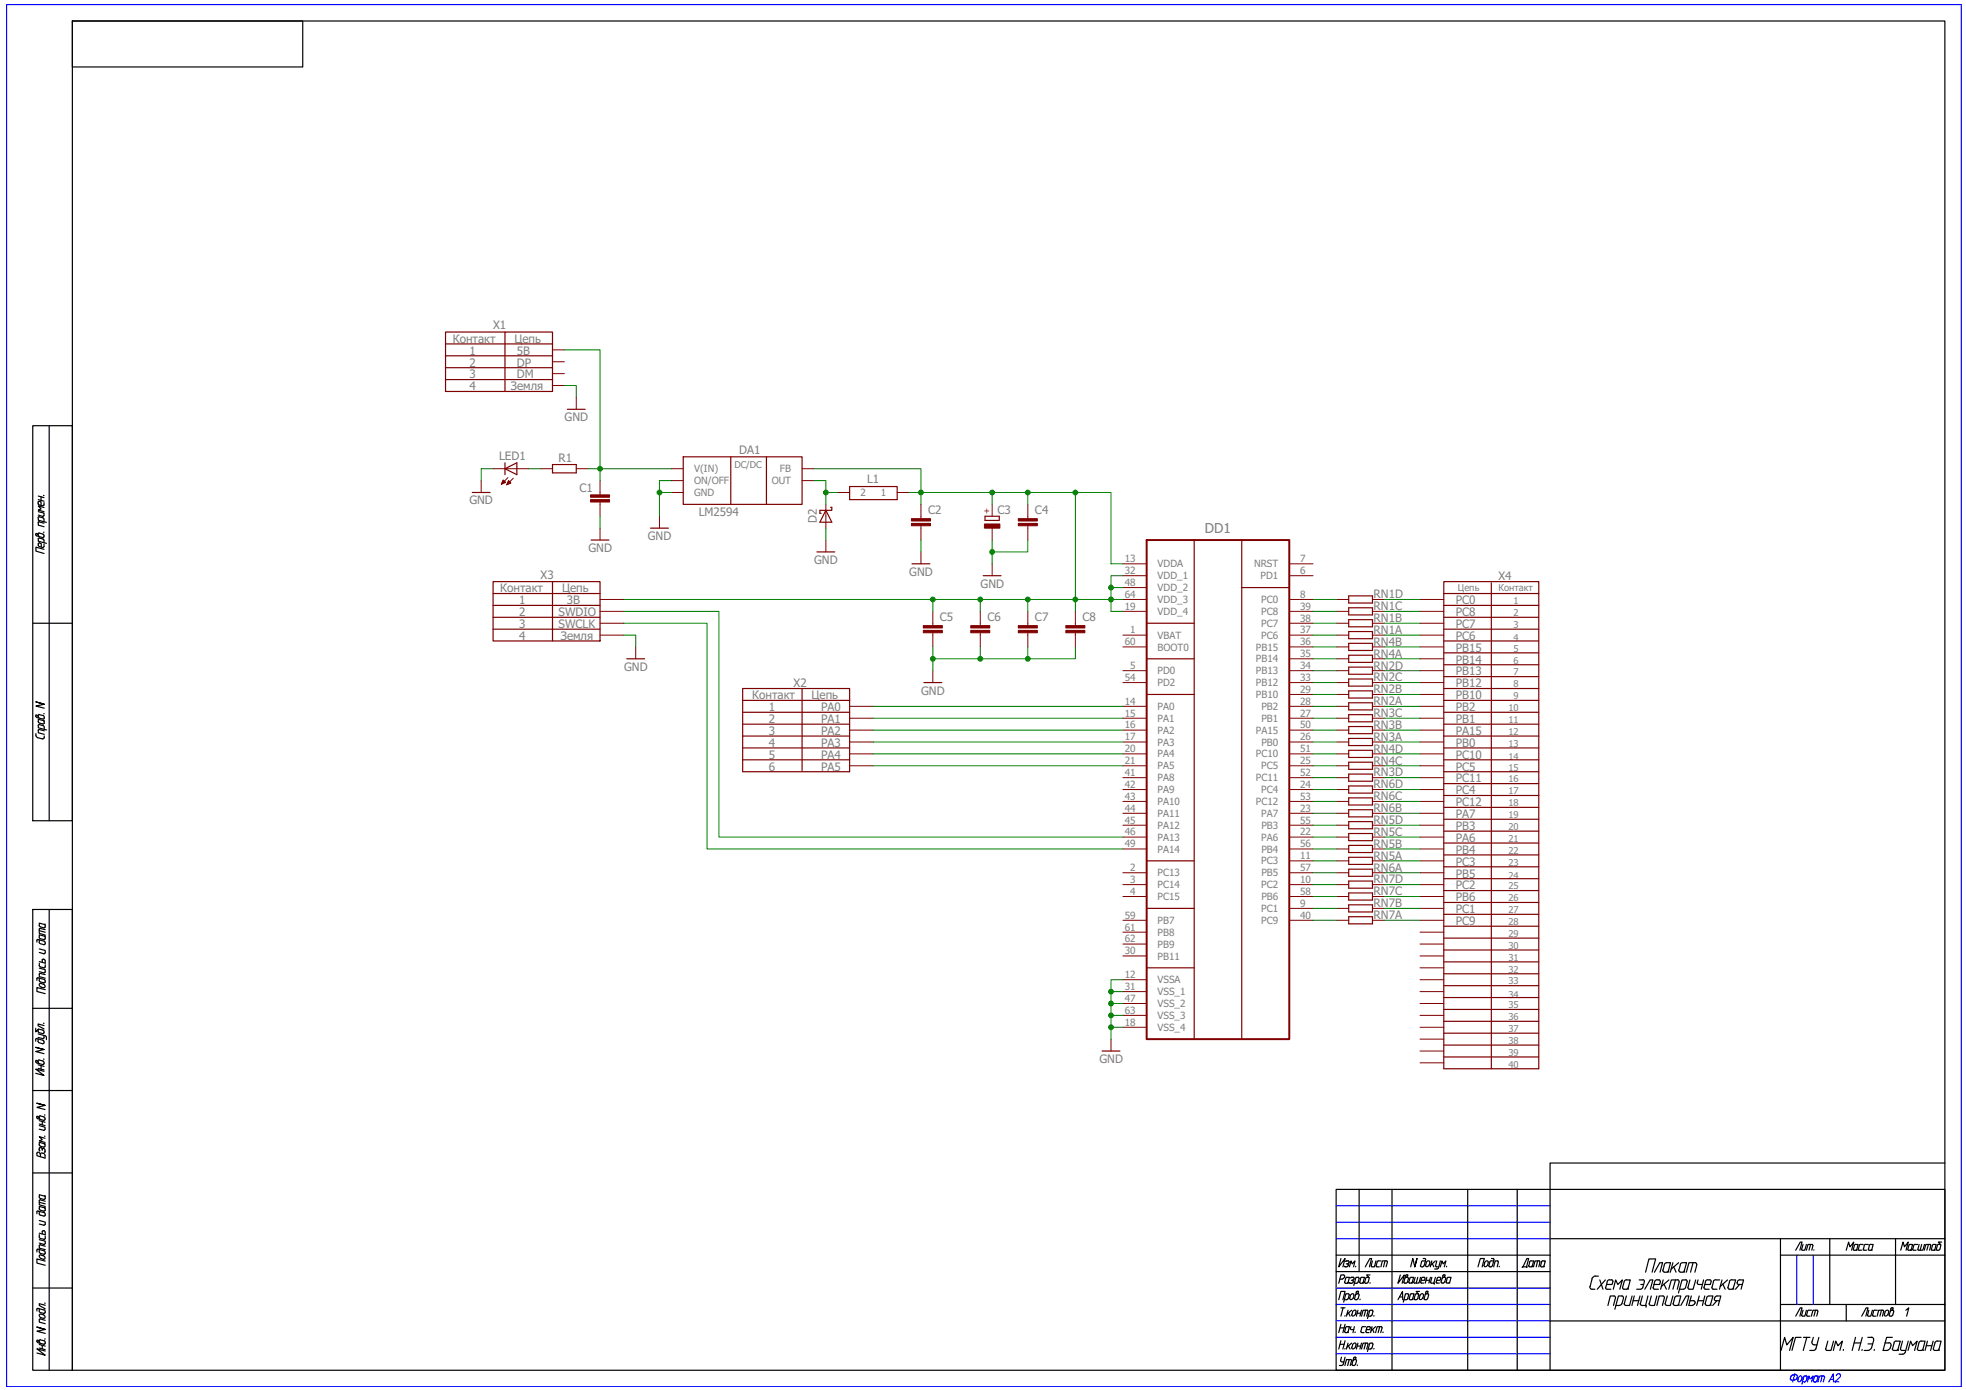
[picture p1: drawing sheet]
<svg xmlns="http://www.w3.org/2000/svg" width="420mm" height="297mm" viewBox="0 0 420 297" stroke-linecap="round" stroke-linejoin="round" font-family="sans-serif">
<!-- layer: 0 -->
<g fill="none" stroke="#00f" stroke-width=".25">
<path d="M1.4 1h417.8v295.3h-417.8zM285.6 257.7h45.7M285.6 261.2h45.7M285.6 264.7h45.7M285.6 275.3h45.7M285.6 278.8h45.7M384 268.2v10.6M387.5 268.2v10.6M285.6 282.3h45.7M285.6 285.8h45.7M285.6 289.3h45.7M382.9 294.9l-.3-.2v-.1a.72 .72 0 0 1 .9-.8l.1-.2-.5 1.7"/>
<path d="M382.9 294.9h.7M383.5 293.8h.5l.1 .3M384 294.5l-.5 .4M384.1 294.2l-.1 .4M385 294.9a.44 .44 0 0 1-.3 .3 .44 .44 0 0 1-.5-.1v-.2M385.1 294.4l-.1-.3a.51 .51 0 0 0-.7 .3l-.1 .5M385.1 294.4l-.1 .5M386 295.1l-.2 .2h-.6M386 294l.2 .3M386.1 294h-.6l-.4 1.8M386.2 294.3l-.2 .8M386.3 295.3l.3-1.3 .3 .7 .6-.7-.3 1.3"/>
<path d="M387.5 295l.2 .3h.4M388 294l-.3 .3-.2 .8M388 294h.5l-.2 1.2M388.1 295.3l.1-.1 .1 .1M389.4 294l-.3 1.3M389.7 294l.2 .3M389.7 294h-.9l-.3 1.3M389.9 294.3l-.2 1M390.8 295.3l1-1.7 .1 1.7M391.2 294.8h.6M392.4 294a.48 .48 0 0 1 .4-.4 .48 .48 0 0 1 .5 .2l-.1 .5-1.1 1h.9"/>
</g>
<g fill="none" stroke="#000" stroke-width=".25">
<path d="M15.5 4.5h400.1v288.3h-400.1zM15.5 4.5h49.2v9.8h-49.2zM7 91h8.5v84.4h-8.5zM10.5 91v84.4M7.7 114.2v.1M7.9 114.1l-.2-.1-.1 .1M8 114.1l.4 .5M8.1 114.1l.3-.2 .9 .3 .1 .2-.1 .4-1.5-.3-.2-.2M8.1 110.6l.3-.2 .9 .3 .1 .2M8.1 107.3l.1-.1h.6v.8M8.1 107.6l.3 .3M8.2 116.5l.2 .3"/>
<path d="M8.2 110.7v.5l1.7 .4M8.2 111.7v.5l1.2 .4M8.2 109.3l1.2 .3v.5l-.3 .2M8.2 106.8l1.2 .3M8.2 107.3v.3M8.2 114.1v.2M8.2 116.2v.3M8.2 110.1l1 .3M8.2 106l1.2 .3M8.4 111.5l-.3 .2M8.4 111.5l1 .3M8.4 107.9l.8 .2"/>
<path d="M8.4 116l-.2 .2M8.4 116l.4 .2v.7M8.8 106.2v.7M9.3 113.7h.1M9.3 105.9h.1M9.4 115.5l-.1-.3-.9-.2-.2 .1v.6l1.7 .4M9.4 107.9l-.3 .2M9.4 117.4l-1.7-.5v.9l1.7 .5M9.4 116.3l-.1 .7-.9-.2M9.4 108.5l-1.2-.4 .6 .7-.6 .2 1.2 .3M9.4 107.4v.5M9.4 111v.5"/>
<path d="M9.4 115.5v.5M7 133.2h8.5M7.6 153l.2 .3M7.7 157.1l.3 .5M7.7 153v.1M7.7 156.8v.3M7.8 153.3l1.4 .3 .2-.2M7.9 152.9l-.2-.1-.1 .1M8 152.9l.4 .6M8.2 156.1l.2-.2 1.1 .3M8.2 154.2l.2 .3M8.2 156.1v.5l1.3 .3"/>
<path d="M8.2 152.9v.3M8.4 152.7l-.2 .2M8.4 152.7l.8 .2 .2 .3M9.3 152.5h.2M9.3 154l-1.1-.3v.5M9.4 157.6l-.1 .3-1.2-.3M9.4 154.5l-.2 .2-.8-.2M9.4 153.9l-.1 .1 .1 .2M9.5 155.9l-.2-.8-1.1-.2v.6l1.8 .5M9.5 150.5l-1.8-.5 1.8 .5-1.8 .4 1.8 .4M9.5 153.2v.3M9.5 154.2v.4"/>
<path d="M9.5 157.3v.3M7 194.4h8.5v98.4h-8.5zM8.4 197.7l.2 .4M8.4 198.9l1.3 .3M8.6 198.4l-.2 .2v.9l1.3 .3M8.7 198.4l1 .3M9.5 197.6l-1.1-.3v.5M9.6 198.1l-.2 .2-.7-.2M9.6 200h-.1l.1 .2M9.6 197.5h-.1l.2 .6M10.5 194.4v98.4M7 215.5h8.5"/>
<path d="M7.6 219.8v.7l.7-.6 .8 .2 .3 .3M7.9 209.1l.2-.1 1.3 .3 .2 .3M7.9 201l.2-.2 1.3 .3 .2 .3M7.9 201v.3M7.9 209.1v.4M8.2 219.9l-.1 .5M8.4 201.3l.2 .4M8.4 206.9l1.3 .3v.5M8.4 202.8l1.3 .3v.5M8.4 209v.7l.2 .1M8.4 207.6l1 .3 .2-.2M8.4 205.8v.6l.2 .2"/>
<path d="M8.4 203.5l1 .3 .2-.2M8.4 200.8v.5M8.6 208l-.2 .2v.5l1.3 .3M8.7 208l1 .3M8.7 201.7l.7 .2M9.3 210.3a.44 .44 0 0 1 .3 .3 .44 .44 0 0 1-.1 .5l-.2-.1M9.3 205l-.3 .2v.5M9.3 210.3l-.6-.1-.3 .1a.51 .51 0 0 0 .4 .6l.5 .2M9.3 218.7h.1M9.3 205l.3 .3M9.4 219.2l-1.3-.4v.4l1.3 .7M9.5 200.1l-1.1-.3v.6l.2 .2"/>
<path d="M9.6 209.8l-.2 .2-.7-.2M9.6 206.6l-.2 .2-.7-.2M9.6 201.7l-.2 .2M9.6 200.6l-.2 .2-.7-.2M9.7 211.5l-1.8-.5v.9l1.8 .4M9.7 200.2v.4M9.7 201.4v.3M9.7 205.3v.5l-1.3-.3M9.7 206.2v.4M9.7 209.6v.2M7 233h8.5M7.6 222.1v.4"/>
<path d="M7.6 226.8v.1M7.6 226.9l.2 .2M7.8 227.2l1.3 .3 .3-.2M7.8 238.7l.3-.1 .5 .6M7.8 238.8l.3 .3 1.3 .3 .2-.2M7.9 221.9l-.3 .2M7.9 238.7v.1M7.9 222l1.3 .3M7.9 226.7l-.2-.1-.1 .1M8 226.7l.4 .6M8.1 220.4l.1 .2 1 .3 .2-.2M8.1 228.3l1.3 .3"/>
<path d="M8.1 222l.1 .6 .2 .2M8.1 221.7l1 .2 .3-.2M8.1 220.9l1.6 .4 .2 .3M8.1 227.5l1.3 .4M8.1 226.7v.3M8.3 238.6l.3-.1 .8 .2 .2 .1v.4M8.4 226.5l-.3 .2M8.4 238.6v.3M8.4 239.5l1.2 .3M8.4 222.8l.8 .3M8.4 226.5l.8 .2M8.8 227.7v.8"/>
<path d="M9 239.6v.8M9.1 226.7l.3 .3M9.1 222.3l.3 .3-.1 .4h-.2M9.3 226.3l.1 .1M9.4 228.9l-1.8-.4 1.8 1.3-1.8-.4M9.4 224.3l-1.8-.5 1.8 .5-1.8 .4 1.8 .5M9.4 220.5v.2M9.4 221.3v.5M9.4 227.1v.2M9.5 238.3h.1M9.6 236.2l-1.7-.4 1.7 .4-1.7 .4 1.7 .5M9.9 221.7v.5"/>
<path d="M7 250.7h8.5M7.9 246.5v-.2a.44 .44 0 0 1 .5 0 .44 .44 0 0 1 .2 .4M7.9 259v.4M7.9 246.5v.5l1.7 .5v-.5M8.1 258.8l-.2 .2M8.1 258.8l1.3 .3 .2 .3M8.4 258.3l.2 .3M8.4 245.7l.1 .3M8.4 240.5l1.2 .4v.5M8.4 240.2l1.2 .3M8.4 258.9v.6l.2 .2M8.4 241.3l.9 .2 .3-.2"/>
<path d="M8.4 245.4v.3M8.4 256.9l1.3 .4M8.7 256.1l.7 .2M8.8 245.3l.2 .3M8.8 245.3h-.3l-.1 .1M9 246.4l-.3 .1v.7M9 246.4l.3 .1M9.3 246.4l.3 .5M9.5 242.8h.1M9.5 244.4l-1.1-.3v.6l.2 .2M9.5 258.1l.2 .6M9.5 258.1l-1.1-.3v.5"/>
<path d="M9.5 255.6l-1.1-.3v.6l.2 .2M9.6 245.7l-.1-.2-.4-.1-.1 .4M9.6 244.3l-.1 .1 .1 .2M9.6 245.8l-.1 .4M9.6 244.6l-.1 .5-.8-.2M9.6 243.2l-1.2-.3 .6 .6-.6 .3 1.2 .3M9.6 259.7l-.2 .2-.7-.2M9.6 258.6l-.2 .2-.7-.2M9.6 256.1l-.2 .2M9.6 258l-.1 .1M9.6 255.5l-.1 .1 .2 .5M9.7 256.7l-1.1-.3-.2 .2v.9l1.3 .3"/>
<path d="M9.7 259.5v.2M285.6 254.2h130v38.6h-130zM290.5 254.2v17.5M297.5 254.2v38.6M313.7 254.2v38.6M324.2 254.2v38.6M415.6 248.5h-84.3v44.3M7 275.3h8.5M7.9 279.8l.2-.2 1.3 .4M7.9 267.2v.3M7.9 279.8v.4M8.1 266.9l-.2 .2"/>
<path d="M8.1 267l1.3 .3M8.4 266.2l.2-.2 1.1 .3M8.4 267.5l.2 .3M8.4 264.3l.2 .3M8.4 266.2v.5l1.3 .3M8.4 264.9l1.3 .3v.5M8.4 260.8l1.3 .4v.5M8.4 279.7v.6l.2 .2M8.4 265.6l1 .3 .2-.2M8.4 263.8v.5M8.4 267v.5M8.4 261.6l1 .2"/>
<path d="M8.7 268.2l-.3 .1a.51 .51 0 0 0 .4 .6M8.8 268.2l.5 .2M8.8 268.9l.5 .2M9.3 268.3a.44 .44 0 0 1 .3 .3 .44 .44 0 0 1-.1 .5h-.2M9.3 263l-.3 .2v.5M9.3 263h.1M9.4 279.9l.2 .3M9.4 267.3l.2 .3M9.4 263l.2 .3M9.5 278.5h.2M9.6 267.8l-.2 .2-.7-.2M9.6 264.7l-.2 .2-.7-.2"/>
<path d="M9.6 261.6l-.2 .2M9.7 278.9l-1.3-.3v.4l1.3 .7M9.7 269.5l-1.8-.5v.9l1.8 .5M9.7 263.4v.5l-1.3-.4M9.7 264.2v.5M9.7 267.6v.3M285.6 268.2h45.7M285.6 271.7h45.7M286.1 277.7l.5-1.7h.9l-.5 1.7M286.4 273.3h.5M286.6 268.9l-.5 1.8 1.4-1.8-.5 1.8M286.6 279.5h.9"/>
<path d="M287 279.5l-.4 1.8M287.1 272.5h-.5l-.5 1.7M287.1 272.4l.2 .1v.3M287.3 272.9l-.5 .4M287.3 277.7h.5M287.4 273.9l.2 .3M287.4 272.8l-.1 .2M287.5 274.2h.4M287.6 273.2l.1-.2h.7l-.3 1.1M287.6 273.2l-.2 .8M287.6 269.6l.5-.2 .2 .3M287.7 270.1h.3"/>
<path d="M288 270.1l.2 .2M288.1 274.1l-.2 .1M288.1 274.1l.1 .1M288.1 280l-.3 1.3M288.1 276.5l.2 .2M288.1 276.5h-.5l-.4 1.8M288.2 270.3l-.4 .4-.5-.1M288.3 276.7l-.3 .9-.2 .1M288.3 269.7l-.3 .4M288.4 274.1l.2 .1M288.4 270.7l.3-1.2 .3 .6 .6-.6-.3 1.2M288.6 276.9l-.1 .5v.3a.51 .51 0 0 0 .7-.4"/>
<path d="M288.6 274.2h.3M288.8 273.6h.3M288.9 280l-1.1 .9M288.9 272.9l-.3 .2M289 273h.2M289 273.6l.2 .2M289.2 274l-.3 .2M289.2 272.9l.2 .3M289.2 273.9v.1M289.3 276.8l-.1-.3a.51 .51 0 0 0-.6 .4M289.3 273.3l-.3 .3M289.4 276.9l-.2 .5"/>
<path d="M289.4 273.2v.1M289.4 274.2h.6M289.5 277.5l.2 .2M289.7 277.7h.3M289.7 270.6v.1M290 276.5h.3M290.2 280l-.3 1.3M290.2 274l-.3 .2M290.2 277.5l-.3 .2M290.2 276.2l.1-.2-.5 .1-.3 1.4M290.2 272.9l.2 .3M290.2 276.5l.2 .2"/>
<path d="M290.3 276.3l-.6 .3M290.3 273h-.5l-.5 1.7M290.5 276.7l-.2 .8M290.5 273.2l-.2 .8M290.6 273.9l.2 .3M290.7 277.6l-.1 .1M290.8 274.2h.3M290.8 273.2l-.2 .8M291 280l-.4 1.3M291 272.9l-.3 .3M291.1 273h.5l-.3 1.1M291.3 274.1l-.2 .1"/>
<path d="M291.3 274.1l.1 .1M291.6 273.9l.2 .3M291.8 270.7l.9-1.8h.4l-.4 1.8M291.8 274.2h.3M291.9 273.2l-.3 .8M291.9 280l-.4 1.3M292.1 280l.2 .2-.2 1.1M292.2 280h-.9l-.3 1.3M292.6 273h-.6l-.2 .2M292.8 272.5h-.7l.5 .6-.2 .9-.3 .2M292.8 274.1v.1M293.2 280l.2 .2-.2 .8"/>
<path d="M293.2 280h-.5l-.5 1.8M294.1 269.5l-.4 1.2-.6-.1 .2-1.1M294.1 270.4l.2 .3h.5M294.3 269.7l-.2 .8M295.1 269.5h-.6l-.2 .2M296 269.5l-.3 1.2M296.5 269.7l-.2-.2h-.9l-.3 1.2M296.5 269.7l-.3 1M298.8 277.7l.9-1.7 .1 1.7M299.1 277.2h.6M299.3 272.5l-.5 1.7 1.3-1.7-.5 1.7M300 273.9l.2 .3h.4l.2-.2"/>
<path d="M300 277.7h.5M300.5 273h.4l.1 .2M300.6 272.5h.2M300.6 272.4l-.2 .2-.4 1.4M300.8 272.4l.1 .1-.1 .2M300.8 272.8l-.6 .3M300.8 276.5l.2 .2M300.9 276.5h-.5l-.5 1.8M301 273.2l-.2 .8M301 276.7l-.2 .9-.3 .1M301.1 273.9l.2 .3h.3M301.2 277.5l.2 .2"/>
<path d="M301.3 273.2l-.2 .8M301.3 277.7h.4M301.4 276.7l-.2 .8M301.5 270.7l.4-1.8 .5 1.8 .4-1.8-.4 1.8M301.6 272.9l-.3 .3M301.6 274.2l.2-.2 .1 .2M301.6 273h.5l-.3 1.1M301.7 276.5l-.3 .2M301.7 276.5h.5l-.3 1.1M301.9 277.6l-.2 .1M301.9 277.6l.1 .1M302.2 277.5l.2 .2"/>
<path d="M302.4 277.7h.3M302.4 273l-.3 1M302.4 276.7l-.2 .8M302.7 276.5l-.3 .2M302.7 276.5h.3M303 276.5h.1M303 273l-.3 1.2M303.4 276h-.7l.5 .6-.2 .9-.3 .2M303.5 276.9l-.2 .5 .1 .3a.51 .51 0 0 0 .7-.4M303.6 273l-.4 1.2h-.9l-.2-.3M303.6 273.9l.2 .3h.5M303.8 269.7l-.2 .7 .2 .3"/>
<path d="M303.8 273.2l-.2 .8M303.8 270.7h.3M304.1 268.9h.4M304.2 276.8l-.1-.3a.51 .51 0 0 0-.7 .4M304.2 276.9l-.1 .5M304.3 277.5l.2 .2M304.3 272.9l.3 .3-.1 .4h-.8M304.4 273h-.4l-.2 .2M304.5 268.9l.2 .3M304.6 277.7h.2M304.6 269.5h-.6l-.2 .2M304.7 270.3l.1-.5a.44 .44 0 0 1 .3-.3 .44 .44 0 0 1 .5 .1l-.2 .7"/>
<path d="M304.7 269.2l-.4 1.3-.3 .2M304.7 276.1l.5-.1-.1 .2M304.7 276.1l-.4 1.4M304.8 273.6h.7M304.9 276.5h.3M304.9 273l-.3 1.2M305.1 277.5l-.3 .2M305.1 276.5l.2 .2M305.1 276.3l-.5 .3M305.3 276.7l-.2 .8M305.4 270.3a.44 .44 0 0 1-.3 .3 .44 .44 0 0 1-.4-.1v-.2M305.7 273l-.3 1.2"/>
<path d="M305.7 273.9l.2 .3h.6v.2M306 273l-.3 1M306 269.5l-.3 1.2M306.1 270l.3 .7M306.6 271.2h.5M306.8 273l-.4 1.2M306.8 269.5l-1 .8M306.9 273.9l.2 .3M307.1 269.5l-.3 1.1 .7 .1M307.1 274.2h.5M307.1 273.2l-.2 .8M307.4 272.9l-.3 .3"/>
<path d="M307.5 273h.3v.6h-.7M307.8 269.5l-.4 1.4-.3 .3M307.8 270.7l.4-1.2 .2 .6 .6-.6-.3 1.2M308 273.9l.2 .3M308.4 272.6l-.4 1.3M308.5 273h.3M308.6 272.5h.1M308.6 272.4l-.3 .2M308.7 272.4l.1 .1-.1 .2M308.7 273.9l-.1 .2-.4 .1M308.7 272.9l.2 .3M308.8 272.8l-.6 .3"/>
<path d="M309 273.2l-.2 .7M309 273.9l.2 .3h.4l.2-.2M309.2 270.6l-.1 .1M309.3 273.2l-.2 .7M309.5 272.9l-.3 .3M309.6 273h.5l-.3 1.1M309.7 274l.1 .2M315.9 270.7l.5-1.8h.8l-.4 1.8M317.9 270.3a.44 .44 0 0 1-.3 .3 .44 .44 0 0 1-.4-.1l.1-.7a.44 .44 0 0 1 .3-.3 .44 .44 0 0 1 .4 .1l-.1 .7M318.2 270.4v.2l.5 .1 .2-.2M318.4 269.7l-.2 .8M318.7 269.4l-.3 .3"/>
<path d="M318.7 269.5h.5M318.7 268.9h.4M319.1 268.9l.2 .3M319.3 269.2l-.3 1.3M320 269.4l.2 .3M320.1 269.5h-.6l-.3 1.2M320.2 269.7l-.2 1M320.4 270.6v.1M331.3 264.7h84.3M340.2 275.5h.6M341 272.7l-.7 .3-.5 1.9a.4 .4 0 0 0 .4 .6M341 272.7h.6"/>
<path d="M341.9 273.5l.7 2M343.1 273.5l-1.8 2M343.1 275.1l.1 .3 .2 .1M343.5 275.5h.8M343.6 279l.5-2.1h.8l.3 .3v.2l-.4 1.6M344 273.5l-.5 .4-.3 1.2M344 273.5h.6l.1 .4M344.7 273.9l-.2 .6h-1.2M344.8 275.5l.5-2 .5 1 .9-1-.5 2M345.3 279h.8M346.6 276.9l.2 .1 .1 .4M346.6 278.5l-.5 .4"/>
<path d="M346.7 276.9h-.8l-.8 2.9M347 277.4l-.4 1.2M347.1 275.5h.6M347.1 278.5l.1 .4h.2M347.6 276.9l-.5 1.7M347.9 275.3l.2 .2M347.9 275.3l-.2 .2M348 275.3l.4-1.8h-1l-.3 .4-.3 1.2 .1 .3 .2 .1M348.8 276.9l-.6 2.1h-.8M349 278h1.2M349.3 276.9l-.5 2.1M349.8 275.5h.8"/>
<path d="M350.3 273.5h.8l.3 .2-.3 1.4-.5 .4M350.5 276.9l-.6 2.1M350.5 278.5l.2 .4h.1M350.7 274.5h.6M350.9 279h.9v.4M351 276.9l-.4 1.7M351.5 275.5l1.2-2h.5l-.5 2M351.7 271.9l.7-2.9h1.4l-.7 2.9M352.2 276.9l-.5 2.1M352.4 278.5l.2 .4h.1M352.9 276.9l-.4 1.7M353.3 275.1l.1 .3 .2 .1"/>
<path d="M353.6 271.9l1.1-2.1h.6l-.5 2.1M353.6 275.5h.8M354.1 276.9l-.5 2.1h-.8M354.5 273.5h.2l.1 .4M354.6 273.5h-.5l-.4 .2-.4 1.4M354.9 273.9l-.2 .6h-1.2M355.4 271.4l.1 .4h.2M355.4 271.4l.4-1.4 .4-.2h.8l-.5 1.9M355.4 273.5l-.5 2M355.6 274.4l.5 1.1M355.7 277.4l-.1-.4-1-.1-.5 2.1M355.7 277.4l-.4 1.6"/>
<path d="M355.7 271.9h.6M355.9 278.5l.1 .4h.2M356.3 276.9l-.4 1.7M356.5 271.6l-.2 .2M356.5 271.6l.2 .2M356.7 273.5l-1.6 1.4M357.5 269.8l-.5 2.1M357.5 276.9l-.5 2.1h-.8M357.6 278.5l.1 .4h.2M357.6 278.6l.4-1.5 .4-.2h.8l-.5 1.9M357.7 270.7l.5 1.2M357.9 279h.6"/>
<path d="M358.1 273.5l-.6 2M358.5 279l.2-.2 .2 .2M358.5 273.5h.2l.1 .4M358.6 273.5h-1.4l-.6 2M358.7 269.8l-1.6 1.4M358.9 273.9l-.4 1.6M358.9 275.5h.8M359.1 270.3l-.3 1.1M359.2 279l1.2-2.1h.5l-.5 2.1M359.6 269.8l-.5 .4M359.6 269.8h.8l-.4 1.8-.3 .3-.6-.1h-.2l-.1-.4M359.7 275.5l.5-.4 .4-1.2-.2-.4h-.9l-.8 2.8"/>
<path d="M359.9 271.6l.2 .2M361.2 273.5l-.5 1.6 .2 .3 .1 .1M361.2 278h.8a.37 .37 0 0 1 .2 .6M361.5 276.9l-.6 2.1h.8M361.8 269.8l-.5 2.1M362.2 278.5l-.5 .4M362.3 269.8l.2 .1 .1 .3-.4 1.7M362.3 269.8h-1.4l-.5 2.1M362.4 273.5l-.6 2h-.8M362.9 273.5l-.2 .8 .3 .2M362.9 278h1.2M363 274.5h.8"/>
<path d="M363.1 276.9l-.5 2.1M364.1 273.5l-.5 2M364.3 276.9l-.5 2.1M364.4 278.5l.1 .4h.2M364.5 275.5h.8M364.7 279h.6M364.8 277.4l-.4 1.2M365 273.5l-.5 .4-.3 1.2 .1 .3 .2 .1M365 273.5h.6l.1 .4M365.2 276.9l-.5 .4M365.3 276.9h.8l-.5 1.9M365.5 278.7l.2 .3"/>
<path d="M365.6 278.8l-.3 .2M365.7 273.9l-.2 .6h-1.2M366.2 275.5h.8M366.2 273.9l-.3 1.2 .1 .3 .2 .1M366.4 277.5l.1 .4 .2 .1M366.4 277.6a.58 .58 0 0 1 .5-.7h.9l-.6 2.1M366.7 273.5l-.5 .4M366.7 273.5h.8M366.7 278h.8M366.9 278l-.9 1M368 273.5l-.5 2M368.2 274.4l.5 1.1"/>
<path d="M369.2 273.5l-1.6 1.4M369.6 275.5h.6M369.6 273.9l-.3 1.2 .1 .3 .2 .1M370.1 273.5l-.5 .4M370.1 273.5h.8l-.5 1.8M370.4 275.3l.2 .2M370.5 275.3l-.3 .2M371.2 274.1l.2 .3 .1 .1M371.3 274.1a.58 .58 0 0 1 .5-.6h.8l-.5 2M371.6 274.5h.8M371.7 274.5l-.8 1M380.5 278.8h35.1"/>
<path d="M380.5 268.2h35.1M380.5 264.7v28.1M383.8 267.2l.9-1.8h.4l-.4 1.8M385 266.9l.2 .3M385.3 265.9l-.3 1.1M386.1 265.9l-.4 1.3h-.5M386.9 265.9l-.3 1.3M387.2 265.9l.2 .3M387.3 265.9h-.9l-.3 1.3M387.4 266.2l-.2 1M387.7 267.1l-.1 .1M391 264.7v14.1"/>
<path d="M394.6 267.2l.5-1.8 .3 1 .8-1-.5 1.8M394.6 278.8v3.5M396.1 266.9l.2 .3M396.1 267l.2-1 .8-.1-.2 1.3M396.3 267.2h.3M396.8 267.1l-.2 .1M397.1 266.9l.2 .3M397.4 267.2h.5M397.6 265.9l-.3 .3-.2 .8M397.7 265.9h.5M398.2 266.9l.2 .3M398.4 267.2h.5"/>
<path d="M398.7 265.9l-.3 .3-.2 .8M398.8 265.9h.5M399.3 266.9l.2 .3M399.4 280l-.3 1M399.5 267.2h.4M399.5 266.2l-.2 .8M399.8 265.9l-.3 .3M399.8 265.9h.5l-.2 1.3M400 267.1l-.2 .1M400.1 280l-.3 1.3h-.5M400.6 280l-.3 .2M400.7 280h.5"/>
<path d="M402.1 280l-.3 1.3M402.3 280l.2 .2M402.4 280h-.9l-.3 1.3M404.1 279.7l-.4 1.3M404.3 280h.2M404.3 279.5h.2M404.3 279.4l-.2 .2M404.5 279.4l.1 .1-.1 .3M404.5 280l.2 .2-.2 .8M404.5 279.8l-.5 .4M405.1 264.7v14.1M406.2 267.2l.5-1.8 .3 1 .8-1-.5 1.8"/>
<path d="M407.3 280l.6-.5-.4 1.8M407.7 266.9l.2 .3M407.7 267l.3-1 .7-.1-.3 1.2M407.9 267.2h.4M408.4 267.1l-.1 .1M408.4 267.1l.1 .1M408.8 266.9l.2 .3M409 267.2h.5M409.3 265.9l-.3 .3-.2 .8M409.3 265.9h.5M409.9 266.9l.2 .3M410.1 265.9l-.2 1.1"/>
<path d="M410.7 265.9l-.3 1.3M411.3 265.9l-.4 1.3h-.8M412.1 265.9l-.3 1.3M412.4 265.9l.2 .3-.2 1M412.5 265.9h-.9l-.4 1.3M412.7 266.9l.2 .3M412.9 267.2h.4M413 266.2l.1-.3h.7l-.2 1.3M413 266.2l-.2 .8M413.5 267.1l-.2 .1M413.8 266.9l.2 .3M414 267.2h.2"/>
<path d="M414.6 266.9l-.3 .3M414.7 266h-.6l-.3 1M415 265.4h-.8l.6 .7-.2 .9M7.9 286.6v.1M7.9 286.6l.2 .3 1.3 .4M8.2 286.5l-.2-.1-.1 .1M8.2 286.5l.4 .6M8.4 288.1l1.3 .3M8.4 287.3l1.3 .4M8.4 286.5v.3M8.6 286.3l-.2 .2M8.7 286.3l.7 .2"/>
<path d="M9 287.5v.7M9.3 280.9a.44 .44 0 0 1 .3 .4 .44 .44 0 0 1-.1 .4l-.7-.1M9.3 281l-.6-.2-.3 .1a.51 .51 0 0 0 .4 .7M9.4 286.5l.2 .3M9.5 286.1h.2M9.6 287.1l-.2 .2M9.6 280.4l-.2 .2-.7-.1M9.7 288.7l-1.8-.5 1.8 1.4-1.8-.5M9.7 282.2l-1.1-.4-.2 .3v.4l1.3 .4M9.7 284.1l-1.8-.5 1.8 .5-1.8 .4 1.8 .4M9.7 280.2v.3M9.7 286.9v.2"/>
<path d="M286.2 291.8h.5M286.4 287.3h.8M286.4 283.8h.8M286.6 286.5l-.5 1.8M286.6 283l-.5 1.8M286.7 290l-.2 .8 .3 .2M286.8 291h.4M287.4 284.5l.2 .3h.3l.2-.2 .1 .2M287.5 283l-.5 1.8M287.5 286.5l-.5 1.8M287.5 281.1l-.1 .2M287.5 288.2l-.1 .1"/>
<path d="M287.5 290l-.4 1.5-.4 .3M287.6 283.7l.1-.2h.7l-.3 1.1M287.6 283.8l-.2 .7M288.1 287l-.3 1.3M288.2 280.5l.3 .8M288.2 287.6l.3 .7M288.3 290.5l-.3 1.3M288.6 283.9l.2 .2M288.6 290.5l.2 .3M288.6 290.5h-.8l-.4 1.3M288.7 283.5l-.1 .4M288.8 284.1h.5"/>
<path d="M288.9 287l-1.1 .9M288.9 290.8l-.3 1M288.9 291.5l.2 .3M289.1 291.8h.3M289.4 283.5l-.2 1.3M289.4 290.5h.3M289.6 284.6v.2M289.6 287.9a.44 .44 0 0 1-.3 .3 .44 .44 0 0 1-.4-.1v-.2M289.7 287.9l.1-.5-.1-.4a.51 .51 0 0 0-.7 .4l-.1 .5M289.7 290l-.4 .2-.4 1.3M289.7 290l.1 .1-.1 .2M289.7 290.5l.2 .3"/>
<path d="M289.7 290.4l-.5 .3M289.8 280.4l-.2 .4a.44 .44 0 0 1-.3 .4 .44 .44 0 0 1-.4-.1v-.2M289.8 280.3l-.1-.3a.51 .51 0 0 0-.7 .4l-.1 .5M289.9 290.8l-.3 .9-.2 .1M290 280.6h.8M290 287.7h.8M290.1 291.7v.1M290.2 287l-.3 1.3M290.8 284.5l.2 .3h.5M291 287l-.4 1.3M291 283.8l-.2 .7M291.3 283.5l-.3 .2"/>
<path d="M291.4 283.5h.5M291.9 287l-.4 1.3M292.1 288.3l.2-1-.1-.3h-.9l-.3 1.3M292.1 283.7l.2-.2 .5 .1-.1 .5h-.7M292.1 283.8l-.2 .9 .7 .1M292.4 288.3h.5M292.9 288.3l.3-.3 .2-.7-.2-.3h-.5l-.5 1.8M293.2 281l-.2 .2-.6 .1M293.2 283.5l-.3 1.3M293.3 284.1l.3 .7M293.6 281.1v.2M293.6 288.2v.1"/>
<path d="M294 283.5l-1 .9M294.9 283.5l-.4 1.3M295.1 284.8l.3-1-.2-.3h-.9l-.3 1.3M295.6 284.6l-.1 .2M331.3 282.3h84.3M380.6 288.6l.8-2.8 .5 1.6 1.3-1.6-.7 2.8M384.9 285.8h-1.2l-.7 2.8M385.4 285.8h1.4M386.1 285.8l-.7 2.8M387.5 285.8l-.3 .9a.45 .45 0 0 0 .5 .7M387.7 287.4h.6M388.7 285.8l-.7 2.6-.4 .2h-.8"/>
<path d="M390.6 286.6l-.4 1.6 .1 .3 .2 .1M391.8 288.6l.5-2 .5 1 1-1-.6 2M391.9 286.6l-.6 2h-.8M394 288.4l-.1 .2M396.3 287h1.4M396.6 285.8l-.8 2.8M397.9 281.3l.9-1.8h.4l-.4 1.8M398 285.8l-.8 2.8M398 288.4l-.1 .2M399.1 281l.2 .2M399.2 285.8h.8M399.2 287.2h1"/>
<path d="M400 285.8a.45 .45 0 0 1 .4 .6M400.2 281l.2 .2M400.4 281.3h.5M400.4 280.2l-.2 .8M400.4 286.4l-.5 1.8-.5 .3-1 .1M400.6 288.4l-.1 .2M402.6 280.2l-.3 1.1M402.9 287h.8M403.6 280.3l-.1-.3a.51 .51 0 0 0-.7 .4l-.1 .5M403.6 280.4l-.1 .4a.44 .44 0 0 1-.3 .4 .44 .44 0 0 1-.5-.1v-.2M403.7 286.9a.45 .45 0 0 1 .4 .6l-.1 .5M403.7 281l.2 .2"/>
<path d="M404.4 285.8h-1.2l-.8 2.8 1.1-.1 .5-.5M404.5 281l-.2 .2-.3 .1M404.8 288.6h.6M404.8 287l-.4 1.2 .1 .3 .2 .1M405.3 286.6l-.5 .3M405.3 286.6h.8l-.5 1.8M405.3 288.6l.3-.2 .2 .2M405.9 289.4h.8M406.6 286.6l-.4 1.8 .3 .2h.8M407.1 289l-.5 .4M407.8 288.6l.5-2 .4 1 1-1-.5 2M407.8 286.6l-.6 2.4"/>
<path d="M409.8 288.2l.1 .3 .2 .1M410.1 288.6h.6M410.6 286.6l-.5 .3-.3 1.3M410.6 286.6h.8l-.5 1.8M410.7 288.6l.2-.2 .2 .2M411.7 287.6h1.1M411.9 286.6l-.5 2M413.1 286.6l-.5 2M414 286.6l-.4 .1-.1 .3-.3 1.4 .3 .2h.6M414 286.6h.8l-.4 1.8M414.1 288.6l.2-.2 .2 .2"/>
</g>
<g fill="none" stroke="#800000" stroke-width=".25">
<path d="M95.2 73.5h22.9M95.2 78.6h22.9M107.9 71h-12.7v5M107.9 71h10.2v12.7h-10.2zM118.1 76h-22.9v7.7h12.7M95.2 81.1h22.9M107.9 98.9v2.5M118.1 99.3h5.1v1.8h-5.1zM121.3 87.5h3.8M146 97.6h25.4v10.2h-25.4zM156.2 97.6v10.2M163.8 97.6v10.2"/>
<path d="M100.9 105.2h3.8M107.9 100.2l2.6-1.3v2.5zM126.3 115.4h3.8M139 112.9h3.8M174.6 117.9h3.8M176.5 109.1l1.3 2.5h-2.6zM177.5 108.4h.3v.7h-2.6v.6h.3M181.6 104h10.1v2.8h-10.1zM210.5 110.3h3.1v.9h-3.1zM255.2 115.4v106.7M265.4 115.4v106.7M105.4 129.4h22.8"/>
<path d="M105.4 126.8h22.8M105.4 131.9h22.8M105.4 134.5h22.8M118.1 124.3h-12.7v12.7h12.7M118.1 124.3h10.1v12.7h-10.1zM194.9 120.5h3.8M210.1 123h3.8M245.1 133.2h10.1M265.4 125.6h10.1M288.2 127.3h5.1v1.6h-5.1zM288.2 129.9h5.1v1.5h-5.1zM288.2 132.4h5.1v1.5h-5.1z"/>
<path d="M288.2 137.5h5.1v1.5h-5.1zM288.2 135h5.1v1.5h-5.1zM308.6 126.8h10.1v101.6M308.6 126.8v-2.5h20.3v2.5M308.6 129.4h20.3M308.6 131.9h20.3M308.6 134.5h20.3M308.6 137h20.3M308.6 139.5h20.3M318.7 124.5v2.3h10.2v101.6h-20.3v-101.6M134 140.8h3.8M158.7 149.7v15.2h22.9v-15.2"/>
<path d="M158.7 149.7v-2.6h22.9v2.6M158.7 152.2h22.9M158.7 149.7h22.9M158.7 154.8h22.9M158.7 157.3h22.9M158.7 159.8h22.9M171.4 147.1v17.6M197.5 145.9h3.8M245.1 140.8h10.1M245.1 148.4h10.1M288.2 140h5.1v1.5h-5.1zM288.2 142.6h5.1v1.5h-5.1z"/>
<path d="M288.2 145.1h5.1v1.5h-5.1zM288.2 147.6h5.1v1.6h-5.1zM288.2 150.2h5.1v1.5h-5.1zM288.2 152.7h5.1v1.5h-5.1zM288.2 155.3h5.1v1.5h-5.1zM288.2 157.8h5.1v1.5h-5.1zM308.6 152.2h20.3M308.6 149.7h20.3M308.6 154.8h20.3M308.6 157.3h20.3M308.6 159.8h20.3M308.6 142.1h20.3"/>
<path d="M308.6 144.6h20.3M308.6 147.1h20.3M158.7 162.4h22.9M288.2 160.3h5.1v1.6h-5.1zM288.2 162.9h5.1v1.5h-5.1zM288.2 165.4h5.1v1.5h-5.1zM288.2 168h5.1v1.5h-5.1zM288.2 170.5h5.1v1.5h-5.1zM288.2 173h5.1v1.6h-5.1zM288.2 175.6h5.1v1.5h-5.1zM288.2 178.1h5.1v1.5h-5.1zM308.6 162.4h20.3"/>
<path d="M308.6 164.9h20.3M308.6 167.5h20.3M308.6 170h20.3M308.6 172.5h20.3M308.6 175.1h20.3M308.6 177.6h20.3M245.1 184h10.1M245.1 194.1h10.1M288.2 180.7h5.1v1.5h-5.1zM288.2 183.2h5.1v1.5h-5.1zM288.2 185.7h5.1v1.6h-5.1zM288.2 188.3h5.1v1.5h-5.1z"/>
<path d="M288.2 190.8h5.1v1.5h-5.1zM288.2 193.4h5.1v1.5h-5.1zM288.2 195.9h5.1v1.5h-5.1zM308.6 180.2h20.3M308.6 182.7h20.3M308.6 185.2h20.3M308.6 187.8h20.3M308.6 190.3h20.3M308.6 192.9h20.3M308.6 195.4h20.3M308.6 197.9h20.3M245.1 206.8h10.1"/>
<path d="M308.6 200.5h20.3M308.6 203h20.3M308.6 205.6h20.3M308.6 208.1h20.3M308.6 210.6h20.3M308.6 213.2h20.3M308.6 215.7h20.3M308.6 218.3h20.3M235.5 224.6h3.8M308.6 220.8h20.3M308.6 223.3h20.3M308.6 225.9h20.3"/>
</g>
<g fill="none" stroke="#800000" stroke-width=".21">
<path d="M118.1 74.8h2.5M118.1 77.3h2.5M118.1 79.8h2.5M118.1 82.4h2.5M123.2 84.9v2.6M102.8 102.7v2.5M105.4 100.2h7.6M107.2 103.4h.1M107.2 103.3h.4M107.3 103.1h.6M107.3 103h.7M107.4 102.9h.5"/>
<path d="M107.5 102.8h.2M107.5 102.7h.1M107.5 102.6l.5 .5-.8 .4zM108.3 103.5h.2M108.4 103.4h.4M108.4 103.3h.7M108.5 103.1h.6M108.6 102.1l-1.4 1.4M108.6 103h.4M108.6 102.9h.3M108.7 102.8h.1M108.7 102.7l.5 .5-.9 .4z"/>
<path d="M109.7 102.2l-1.4 1.4M115.5 100.2h2.6M123.2 100.2h2.5M128.2 102.7v3.1M128.2 107.3v3M128.2 112.9v2.5M140.9 110.3v2.6M143.5 100.2h2.5M143.5 102.7h2.5M143.5 105.2h2.5M171.4 100.2h2.6M171.4 102.7h2.6"/>
<path d="M176.5 107.8v5.1M176.5 115.4v2.5M179 105.2h2.6M191.7 105.2h2.6M196.8 107.8v3M196.8 112.4v3M196.8 117.9v2.6M212 107.8v2.5M212 112.9v2.5M219.7 107.8v3M219.7 112.4v3M128.2 128.1h5.1"/>
<path d="M128.2 130.6h5.1M128.2 133.2h5.1M128.2 135.7h5.1M135.9 138.2v2.6M199.4 130.6v3.1M199.4 135.2v3M209.5 130.6v3.1M209.5 135.2v3M212 120.5v2.5M219.7 130.6v3.1M219.7 135.2v3M229.8 130.6v3.1"/>
<path d="M229.8 135.2v3M240 128.1h5.1M240 130.6h5.1M240 135.7h5.1M240 138.2h5.1M240 120.5h5.1M240 123h5.1M240 125.6h5.1M275.5 128.1h5.1M275.5 130.6h5.1M275.5 133.2h5.1M275.5 135.7h5.1"/>
<path d="M275.5 138.2h5.1M275.5 120.5h5.1M275.5 123h5.1M285.7 128.1h2.5M285.7 130.6h2.5M285.7 133.2h2.5M285.7 135.7h2.5M285.7 138.2h2.5M293.3 128.1h2.6M293.3 130.6h2.6M293.3 133.2h2.6M293.3 135.7h2.6"/>
<path d="M293.3 138.2h2.6M303.5 128.1h5.1M303.5 130.6h5.1M303.5 133.2h5.1M303.5 135.7h5.1M303.5 138.2h5.1M181.6 150.9h5.1M181.6 153.5h5.1M181.6 156h5.1M181.6 158.6h5.1M199.4 143.3v2.6M240 150.9h5.1"/>
<path d="M240 153.5h5.1M240 156h5.1M240 158.6h5.1M240 145.9h5.1M240 143.3h5.1M275.5 150.9h5.1M275.5 153.5h5.1M275.5 156h5.1M275.5 158.6h5.1M275.5 148.4h5.1M275.5 145.9h5.1M275.5 143.3h5.1"/>
<path d="M275.5 140.8h5.1M285.7 150.9h2.5M285.7 153.5h2.5M285.7 156h2.5M285.7 158.6h2.5M285.7 148.4h2.5M285.7 145.9h2.5M285.7 143.3h2.5M285.7 140.8h2.5M293.3 150.9h2.6M293.3 153.5h2.6M293.3 156h2.6"/>
<path d="M293.3 158.6h2.6M293.3 148.4h2.6M293.3 145.9h2.6M293.3 143.3h2.6M293.3 140.8h2.6M303.5 150.9h5.1M303.5 153.5h5.1M303.5 156h5.1M303.5 158.6h5.1M303.5 148.4h5.1M303.5 145.9h5.1M303.5 143.3h5.1"/>
<path d="M303.5 140.8h5.1M181.6 161.1h5.1M181.6 163.6h5.1M240 161.1h5.1M240 163.6h5.1M240 166.2h5.1M240 178.9h5.1M240 176.3h5.1M240 173.8h5.1M240 171.3h5.1M240 168.7h5.1M275.5 161.1h5.1"/>
<path d="M275.5 163.6h5.1M275.5 166.2h5.1M275.5 178.9h5.1M275.5 176.3h5.1M275.5 173.8h5.1M275.5 171.3h5.1M275.5 168.7h5.1M285.7 161.1h2.5M285.7 163.6h2.5M285.7 166.2h2.5M285.7 178.9h2.5M285.7 176.3h2.5"/>
<path d="M285.7 173.8h2.5M285.7 171.3h2.5M285.7 168.7h2.5M293.3 161.1h2.6M293.3 163.6h2.6M293.3 166.2h2.6M293.3 178.9h2.6M293.3 176.3h2.6M293.3 173.8h2.6M293.3 171.3h2.6M293.3 168.7h2.6M303.5 161.1h5.1"/>
<path d="M303.5 163.6h5.1M303.5 166.2h5.1M303.5 178.9h5.1M303.5 176.3h5.1M303.5 173.8h5.1M303.5 171.3h5.1M303.5 168.7h5.1M240 181.4h5.1M240 186.5h5.1M240 196.7h5.1M240 191.6h5.1M240 189h5.1"/>
<path d="M240 199.2h5.1M275.5 184h5.1M275.5 181.4h5.1M275.5 186.5h5.1M275.5 196.7h5.1M275.5 194.1h5.1M275.5 191.6h5.1M275.5 189h5.1M285.7 184h2.5M285.7 181.4h2.5M285.7 186.5h2.5M285.7 196.7h2.5"/>
<path d="M285.7 194.1h2.5M285.7 191.6h2.5M285.7 189h2.5M293.3 184h2.6M293.3 181.4h2.6M293.3 186.5h2.6M293.3 196.7h2.6M293.3 194.1h2.6M293.3 191.6h2.6M293.3 189h2.6M303.5 184h5.1M303.5 181.4h5.1"/>
<path d="M303.5 186.5h5.1M303.5 196.7h5.1M303.5 194.1h5.1M303.5 191.6h5.1M303.5 189h5.1M303.5 199.2h5.1M240 201.7h5.1M240 204.3h5.1M240 209.4h5.1M240 211.9h5.1M240 214.4h5.1M240 217h5.1"/>
<path d="M240 219.5h5.1M303.5 201.7h5.1M303.5 204.3h5.1M303.5 206.8h5.1M303.5 209.4h5.1M303.5 211.9h5.1M303.5 214.4h5.1M303.5 217h5.1M303.5 219.5h5.1M237.4 222.1v2.5M303.5 222.1h5.1M303.5 224.6h5.1"/>
<path d="M303.5 227.1h5.1"/>
</g>
<g fill="#800000" stroke="#800000" stroke-width=".21">
<path d="M194.8 111.8h4v.6h-4z"/>
<path d="M194.8 110.8h4v.5h-4z"/>
<path d="M126.2 106.8h4.1v.5h-4.1z"/>
<path d="M126.2 105.8h4.1v.5h-4.1z"/>
<path d="M217.6 111.8h4.1v.6h-4.1z"/>
<path d="M217.6 110.8h4.1v.5h-4.1z"/>
<path d="M197.3 134.7h4.1v.5h-4.1z"/>
<path d="M197.3 133.7h4.1v.5h-4.1z"/>
<path d="M207.5 134.7h4v.5h-4z"/>
<path d="M207.5 133.7h4v.5h-4z"/>
<path d="M217.6 134.7h4.1v.5h-4.1z"/>
<path d="M217.6 133.7h4.1v.5h-4.1z"/>
<path d="M227.8 134.7h4v.5h-4z"/>
<path d="M227.8 133.7h4v.5h-4z"/>
<path d="M210.4 112h3.3v.9h-3.3z"/>
</g>
<path d="M245.1 115.4h30.4v106.7h-30.4z" fill="none" stroke="#800000" stroke-width=".42"/>
<g fill="none" stroke="#008000" stroke-width=".21">
<path d="M120.6 74.8h7.6v25.4h-2.5M120.6 82.4h2.6v2.5M105.4 100.2h-2.6v2.5M113 100.2h2.5M128.2 110.3v2.6M143.5 100.2h-15.3v2.5M143.5 105.2h-2.6v5.1M143.5 102.7h-2.6v2.5M174 102.7h2.5v2.5M174 100.2h22.8v7.6M176.5 105.2v2.6M176.5 112.9v2.5"/>
<path d="M176.5 105.2h2.5M194.3 105.2h17.7M196.8 115.4v2.5M212 117.9v2.6M212 115.4v2.5h7.7v-2.5M219.7 105.2h-7.7v2.6M219.7 107.8v-2.6h17.7v15.3h2.6M229.8 105.2v22.9h-10.1M133.3 135.7h2.6v2.5M133.3 128.1h66.1M133.3 130.6h20.3v48.3h86.4M133.3 133.2h17.8v48.2h88.9"/>
<path d="M199.4 138.2v5.1M199.4 130.6v-2.5h10.1v2.5M209.5 138.2v2.6M209.5 128.1h10.2v2.5M219.7 138.2v2.6M229.8 138.2v2.6h-30.4M237.4 125.6v5h2.6M237.4 125.6h2.6M240 123h-2.6v2.6M240 128.1h-10.2v2.5M280.6 128.1h5.1M280.6 130.6h5.1"/>
<path d="M280.6 133.2h5.1M280.6 135.7h5.1M280.6 138.2h5.1M295.9 128.1h7.6M295.9 130.6h7.6M295.9 133.2h7.6M295.9 135.7h7.6M295.9 138.2h7.6M186.7 150.9h53.3M186.7 153.5h53.3M186.7 156h53.3M186.7 158.6h53.3"/>
<path d="M280.6 150.9h5.1M280.6 153.5h5.1M280.6 156h5.1M280.6 158.6h5.1M280.6 140.8h5.1M280.6 143.3h5.1M280.6 145.9h5.1M280.6 148.4h5.1M295.9 150.9h7.6M295.9 153.5h7.6M295.9 156h7.6M295.9 158.6h7.6"/>
<path d="M295.9 140.8h7.6M295.9 143.3h7.6M295.9 145.9h7.6M295.9 148.4h7.6M186.7 161.1h53.3M186.7 163.6h53.3M280.6 161.1h5.1M280.6 163.6h5.1M280.6 166.2h5.1M280.6 168.7h5.1M280.6 171.3h5.1M280.6 173.8h5.1"/>
<path d="M280.6 176.3h5.1M280.6 178.9h5.1M295.9 161.1h7.6M295.9 163.6h7.6M295.9 166.2h7.6M295.9 168.7h7.6M295.9 171.3h7.6M295.9 173.8h7.6M295.9 176.3h7.6M295.9 178.9h7.6M280.6 181.4h5.1M280.6 184h5.1"/>
<path d="M280.6 186.5h5.1M280.6 189h5.1M280.6 191.6h5.1M280.6 194.1h5.1M280.6 196.7h5.1M295.9 181.4h7.6M295.9 184h7.6M295.9 186.5h7.6M295.9 189h7.6M295.9 191.6h7.6M295.9 194.1h7.6M295.9 196.7h7.6"/>
<path d="M237.4 219.5h2.6M237.4 217h2.6M237.4 214.4h2.6M237.4 211.9h2.6M240 209.4h-2.6v12.7"/>
</g>
<g fill="#008000" stroke="#008000" stroke-width=".21">
<circle cx="140.9" cy="105.2" r=".51"/>
<circle cx="212" cy="117.9" r=".51"/>
<circle cx="199.4" cy="140.8" r=".51"/>
<circle cx="209.5" cy="140.8" r=".51"/>
<circle cx="219.7" cy="140.8" r=".51"/>
<circle cx="237.4" cy="219.5" r=".51"/>
<circle cx="237.4" cy="217" r=".51"/>
<circle cx="237.4" cy="214.4" r=".51"/>
<circle cx="237.4" cy="211.9" r=".51"/>
<circle cx="176.5" cy="105.2" r=".51"/>
<circle cx="128.2" cy="100.2" r=".51"/>
<circle cx="237.4" cy="125.6" r=".51"/>
<circle cx="237.4" cy="128.1" r=".51"/>
<circle cx="209.5" cy="128.1" r=".51"/>
<circle cx="219.7" cy="128.1" r=".51"/>
<circle cx="196.8" cy="105.2" r=".51"/>
<circle cx="212" cy="105.2" r=".51"/>
<circle cx="219.7" cy="105.2" r=".51"/>
<circle cx="229.8" cy="105.2" r=".51"/>
<circle cx="229.8" cy="128.1" r=".51"/>
<circle cx="199.4" cy="128.1" r=".51"/>
</g>
<g font-size="4.9">
<text x="324.6" y="272">Дата</text>
<text x="382.8" y="282.6">Лист</text>
</g>
<text font-size="2.9" fill="#808080" x="257.5" y="113.9">DD1</text>
<g font-size="2.5" fill="#808080">
<text x="105.4" y="70.3">X1</text>
<text x="96.7" y="73.2">Контакт</text>
<text x="100.3" y="75.8">1</text>
<text x="110" y="73.2">Цепь</text>
<text x="110.5" y="75.8">5В</text>
<text x="100.3" y="78.3">2</text>
<text x="100.3" y="80.9">3</text>
<text x="100.3" y="83.4">4</text>
<text x="109.2" y="83.4">Земля</text>
<text x="110.5" y="80.9">DM</text>
<text x="110.5" y="78.3">DP</text>
<text x="120.7" y="90">GND</text>
<text x="106.7" y="98.4">LED1</text>
<text x="119.4" y="98.7">R1</text>
<text x="158" y="97.1">DA1</text>
<text x="100.3" y="107.8">GND</text>
<text x="123.9" y="105.1">C1</text>
<text x="185.3" y="103.2">L1</text>
<text x="149.3" y="110.3">LM2594</text>
<text x="174.6" y="111.8" transform="rotate(-90 174.6 111.8)">D2</text>
<text x="198.3" y="109.9">C2</text>
<text x="213.2" y="109.8">C3</text>
<text x="221.2" y="109.9">C4</text>
<text x="125.7" y="117.9">GND</text>
<text x="138.4" y="115.4">GND</text>
<text x="115.5" y="123.7">X3</text>
<text x="174" y="120.5">GND</text>
<text x="194.3" y="123">GND</text>
<text x="209.6" y="125.6">GND</text>
<text x="320.2" y="124">X4</text>
<text x="106.9" y="126.6">Контакт</text>
<text x="111" y="129.1">1</text>
<text x="111" y="131.7">2</text>
<text x="119.4" y="131.7">SWDIO</text>
<text x="120.1" y="126.6">Цепь</text>
<text x="121.1" y="129.1">3В</text>
<text x="293.6" y="130.4">RN1C</text>
<text x="293.6" y="127.8">RN1D</text>
<text x="311.1" y="129.1">PC0</text>
<text x="311.1" y="131.7">PC8</text>
<text x="111" y="134.2">3</text>
<text x="111" y="136.7">4</text>
<text x="119.4" y="134.2">SWCLK</text>
<text x="119.9" y="136.7">Земля</text>
<text x="200.9" y="132.8">C5</text>
<text x="211" y="132.8">C6</text>
<text x="221.2" y="132.8">C7</text>
<text x="231.3" y="132.8">C8</text>
<text x="293.6" y="135.5">RN1A</text>
<text x="293.6" y="132.9">RN1B</text>
<text x="311.1" y="134.2">PC7</text>
<text x="311.1" y="136.7">PC6</text>
<text x="133.4" y="143.3">GND</text>
<text x="293.6" y="143.1">RN2D</text>
<text x="293.6" y="140.5">RN4A</text>
<text x="293.6" y="138">RN4B</text>
<text x="311.1" y="139.3">PB15</text>
<text x="311.1" y="141.8">PB14</text>
<text x="160.7" y="149.4">Контакт</text>
<text x="169.6" y="146.8">X2</text>
<text x="173.4" y="149.4">Цепь</text>
<text x="196.9" y="148.4">GND</text>
<text x="293.6" y="148.2">RN2B</text>
<text x="293.6" y="145.6">RN2C</text>
<text x="311.1" y="144.4">PB13</text>
<text x="311.1" y="146.9">PB12</text>
<text x="311.1" y="149.4">PB10</text>
<text x="164.3" y="152">1</text>
<text x="164.3" y="154.5">2</text>
<text x="175.5" y="152">PA0</text>
<text x="175.5" y="154.5">PA1</text>
<text x="293.6" y="150.7">RN2A</text>
<text x="293.6" y="155.8">RN3B</text>
<text x="293.6" y="153.2">RN3C</text>
<text x="311.1" y="152">PB2</text>
<text x="311.1" y="154.5">PB1</text>
<text x="164.3" y="157">3</text>
<text x="164.3" y="159.6">4</text>
<text x="175.5" y="157">PA2</text>
<text x="175.5" y="159.6">PA3</text>
<text x="293.6" y="158.3">RN3A</text>
<text x="293.6" y="160.9">RN4D</text>
<text x="311.1" y="157">PA15</text>
<text x="311.1" y="159.6">PB0</text>
<text x="164.3" y="162.1">5</text>
<text x="164.3" y="164.7">6</text>
<text x="175.5" y="162.1">PA4</text>
<text x="175.5" y="164.7">PA5</text>
<text x="293.6" y="165.9">RN3D</text>
<text x="293.6" y="163.4">RN4C</text>
<text x="311.1" y="162.1">PC10</text>
<text x="311.1" y="164.7">PC5</text>
<text x="311.1" y="167.2">PC11</text>
<text x="293.6" y="173.6">RN6B</text>
<text x="293.6" y="171">RN6C</text>
<text x="293.6" y="168.5">RN6D</text>
<text x="311.1" y="169.7">PC4</text>
<text x="311.1" y="172.3">PC12</text>
<text x="293.6" y="178.6">RN5C</text>
<text x="293.6" y="176.1">RN5D</text>
<text x="311.1" y="174.8">PA7</text>
<text x="311.1" y="177.4">PB3</text>
<text x="311.1" y="179.9">PA6</text>
<text x="293.6" y="183.7">RN5A</text>
<text x="293.6" y="181.2">RN5B</text>
<text x="311.1" y="182.4">PB4</text>
<text x="311.1" y="185">PC3</text>
<text x="293.6" y="186.3">RN6A</text>
<text x="293.6" y="191.3">RN7C</text>
<text x="293.6" y="188.8">RN7D</text>
<text x="311.1" y="187.5">PB5</text>
<text x="311.1" y="190.1">PC2</text>
<text x="293.6" y="196.4">RN7A</text>
<text x="293.6" y="193.9">RN7B</text>
<text x="311.1" y="192.6">PB6</text>
<text x="311.1" y="195.1">PC1</text>
<text x="311.1" y="197.7">PC9</text>
<text x="234.9" y="227.1">GND</text>
</g>
<g font-size="2.1" fill="#808080">
<text x="148.4" y="100.9">V(IN)</text>
<text x="166.7" y="100.9">FB</text>
<text x="148.4" y="103.5">ON/OFF</text>
<text x="148.4" y="106">GND</text>
<text x="164.9" y="103.5">OUT</text>
<text x="183.9" y="106">2</text>
<text x="188.2" y="106">1</text>
<text x="240.4" y="120.1">13</text>
<text x="240.4" y="122.7">32</text>
<text x="240.4" y="125.2">48</text>
<text x="247.4" y="121.2">VDDA</text>
<text x="247.4" y="123.8">VDD_1</text>
<text x="268" y="121.2">NRST</text>
<text x="269.4" y="123.8">PD1</text>
<text x="277.9" y="120.1">7</text>
<text x="277.9" y="122.7">6</text>
<text x="240.4" y="127.7">64</text>
<text x="240.4" y="130.3">19</text>
<text x="247.4" y="126.3">VDD_2</text>
<text x="247.4" y="128.9">VDD_3</text>
<text x="247.4" y="131.4">VDD_4</text>
<text x="269.6" y="128.9">PC0</text>
<text x="269.6" y="131.4">PC8</text>
<text x="277.9" y="127.7">8</text>
<text x="277.9" y="130.3">39</text>
<text x="240.4" y="137.9">60</text>
<text x="241.6" y="135.4">1</text>
<text x="247.4" y="136.5">VBAT</text>
<text x="269.6" y="136.5">PC6</text>
<text x="269.6" y="133.9">PC7</text>
<text x="277.9" y="137.9">36</text>
<text x="277.9" y="135.4">37</text>
<text x="277.9" y="132.8">38</text>
<text x="241.6" y="143">5</text>
<text x="247.4" y="139">BOOT0</text>
<text x="268.4" y="141.6">PB14</text>
<text x="268.4" y="139">PB15</text>
<text x="277.9" y="143">34</text>
<text x="277.9" y="140.4">35</text>
<text x="240.4" y="145.5">54</text>
<text x="247.4" y="144.1">PD0</text>
<text x="247.4" y="146.6">PD2</text>
<text x="268.4" y="149.2">PB10</text>
<text x="268.4" y="146.6">PB12</text>
<text x="268.4" y="144.1">PB13</text>
<text x="277.9" y="148.1">29</text>
<text x="277.9" y="145.5">33</text>
<text x="240.4" y="150.6">14</text>
<text x="240.4" y="153.1">15</text>
<text x="240.4" y="155.7">16</text>
<text x="247.4" y="151.7">PA0</text>
<text x="247.4" y="154.3">PA1</text>
<text x="269.6" y="154.3">PB1</text>
<text x="269.6" y="151.7">PB2</text>
<text x="277.9" y="155.7">50</text>
<text x="277.9" y="153.1">27</text>
<text x="277.9" y="150.6">28</text>
<text x="240.4" y="158.2">17</text>
<text x="240.4" y="160.8">20</text>
<text x="247.4" y="156.8">PA2</text>
<text x="247.4" y="159.3">PA3</text>
<text x="247.4" y="161.9">PA4</text>
<text x="268.4" y="156.8">PA15</text>
<text x="268.4" y="161.9">PC10</text>
<text x="269.6" y="159.3">PB0</text>
<text x="277.9" y="158.2">26</text>
<text x="277.9" y="160.8">51</text>
<text x="240.4" y="163.3">21</text>
<text x="240.4" y="165.8">41</text>
<text x="247.4" y="164.4">PA5</text>
<text x="247.4" y="167">PA8</text>
<text x="268.4" y="167">PC11</text>
<text x="269.6" y="164.4">PC5</text>
<text x="277.9" y="163.3">25</text>
<text x="277.9" y="165.8">52</text>
<text x="240.4" y="168.4">42</text>
<text x="240.4" y="170.9">43</text>
<text x="240.4" y="173.5">44</text>
<text x="247.4" y="169.5">PA9</text>
<text x="247.4" y="172">PA10</text>
<text x="268.4" y="172">PC12</text>
<text x="269.6" y="169.5">PC4</text>
<text x="277.9" y="173.5">23</text>
<text x="277.9" y="168.4">24</text>
<text x="277.9" y="170.9">53</text>
<text x="240.4" y="176">45</text>
<text x="240.4" y="178.5">46</text>
<text x="247.4" y="174.6">PA11</text>
<text x="247.4" y="177.1">PA12</text>
<text x="247.4" y="179.6">PA13</text>
<text x="269.6" y="179.6">PA6</text>
<text x="269.6" y="174.6">PA7</text>
<text x="269.6" y="177.1">PB3</text>
<text x="277.9" y="178.5">22</text>
<text x="277.9" y="176">55</text>
<text x="240.4" y="181.1">49</text>
<text x="247.4" y="182.2">PA14</text>
<text x="269.6" y="184.7">PC3</text>
<text x="269.6" y="182.2">PB4</text>
<text x="277.9" y="181.1">56</text>
<text x="277.9" y="183.6">11</text>
<text x="241.6" y="186.1">2</text>
<text x="241.6" y="188.7">3</text>
<text x="241.6" y="191.2">4</text>
<text x="247.4" y="187.3">PC13</text>
<text x="247.4" y="189.8">PC14</text>
<text x="269.6" y="189.8">PC2</text>
<text x="269.6" y="187.3">PB5</text>
<text x="277.9" y="186.1">57</text>
<text x="277.9" y="191.2">58</text>
<text x="277.9" y="188.7">10</text>
<text x="240.4" y="196.3">59</text>
<text x="247.4" y="197.4">PB7</text>
<text x="247.4" y="192.3">PC15</text>
<text x="269.6" y="194.9">PC1</text>
<text x="269.6" y="197.4">PC9</text>
<text x="269.6" y="192.3">PB6</text>
<text x="277.9" y="193.8">9</text>
<text x="277.9" y="196.3">40</text>
<text x="240.4" y="198.8">61</text>
<text x="240.4" y="201.4">62</text>
<text x="240.4" y="203.9">30</text>
<text x="247.4" y="200">PB8</text>
<text x="247.4" y="202.5">PB9</text>
<text x="240.4" y="209">12</text>
<text x="247.4" y="205">PB11</text>
<text x="240.4" y="211.5">31</text>
<text x="240.4" y="214.1">47</text>
<text x="247.4" y="210.1">VSSA</text>
<text x="247.4" y="212.7">VSS_1</text>
<text x="247.4" y="215.2">VSS_2</text>
<text x="240.4" y="216.6">63</text>
<text x="240.4" y="219.2">18</text>
<text x="247.4" y="217.7">VSS_3</text>
<text x="247.4" y="220.3">VSS_4</text>
</g>
<g font-size="2" fill="#808080">
<text x="156.9" y="99.9">DC/DC</text>
<text x="311.6" y="126.3">Цепь</text>
<text x="320.3" y="126.3">Контакт</text>
<text x="323.5" y="129.1">1</text>
<text x="323.5" y="131.7">2</text>
<text x="323.5" y="134.2">3</text>
<text x="323.5" y="137">4</text>
<text x="323.5" y="139.3">5</text>
<text x="323.5" y="141.8">6</text>
<text x="323.5" y="144.3">7</text>
<text x="323.5" y="146.9">8</text>
<text x="323.5" y="149.4">9</text>
<text x="322.3" y="152">10</text>
<text x="322.3" y="154.5">11</text>
<text x="322.3" y="157">12</text>
<text x="322.3" y="159.6">13</text>
<text x="322.3" y="162.4">14</text>
<text x="322.3" y="164.7">15</text>
<text x="322.3" y="167.2">16</text>
<text x="322.3" y="169.7">17</text>
<text x="322.3" y="172.3">18</text>
<text x="322.3" y="174.8">19</text>
<text x="322.3" y="177.4">20</text>
<text x="322.3" y="179.9">21</text>
<text x="322.3" y="182.4">22</text>
<text x="322.3" y="185">23</text>
<text x="322.3" y="187.8">24</text>
<text x="322.3" y="190.1">25</text>
<text x="322.3" y="192.6">26</text>
<text x="322.3" y="195.1">27</text>
<text x="322.3" y="197.7">28</text>
<text x="322.3" y="200.2">29</text>
<text x="322.3" y="202.8">30</text>
<text x="322.3" y="205.3">31</text>
<text x="322.3" y="207.8">32</text>
<text x="322.3" y="210.4">33</text>
<text x="322.3" y="213.2">34</text>
<text x="322.3" y="215.5">35</text>
<text x="322.3" y="218">36</text>
<text x="322.3" y="220.5">37</text>
<text x="322.3" y="223.1">38</text>
<text x="322.3" y="225.6">39</text>
<text x="322.3" y="228.2">40</text>
</g>
<text font-size="1.8" fill="#800000" x="211.5" y="109.9" transform="rotate(-90 211.5 109.9)">+</text>
</svg>
